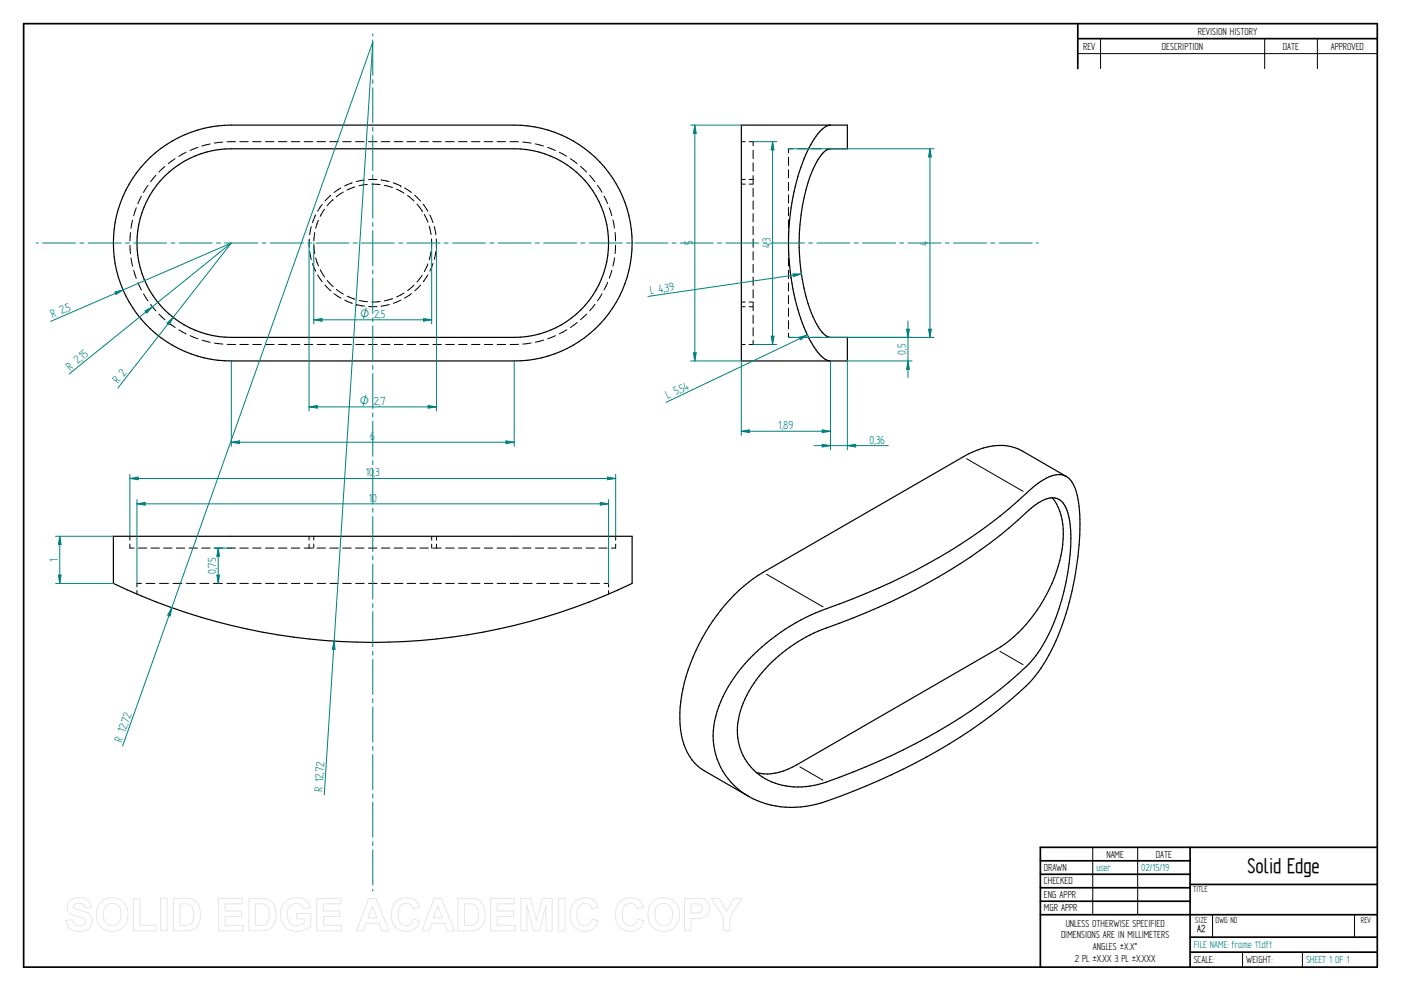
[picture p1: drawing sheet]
<svg xmlns="http://www.w3.org/2000/svg" width="594mm" height="420mm" viewBox="0 0 594 420" stroke-linecap="round" stroke-linejoin="round" font-family="sans-serif">
<g fill="none" stroke="#000" stroke-width=".72">
<path d="M10 10h574v400h-574zM457 10v19.1M457 16.4h127M504.6 359.2v50.8M584 359.2h-142.9v50.8M441.1 365h63.5M441.1 370.7h63.5M441.1 376.4h63.5M504.6 375h79.4M441.1 382.1h63.5M441.1 387.8h142.9M504.6 397.3h79.4"/>
<path d="M504.6 403.7h79.4"/>
</g>
<g fill="none" stroke="#000" stroke-width=".42">
<path d="M466.7 16.4v12.7M536.3 16.4v12.7M558.6 16.4v12.7M457 22.7h127M62.7 78.6l-1.9 3M66.1 74.3l-2.3 2.8M69.9 70.6l-2.6 2.4M74.2 67.3l-2.8 2.1M78.9 64.6l-3.1 1.7M83.9 62.5l-3.3 1.3M89.1 61l-3.5 .9M94.4 60.2l-3.5 .5"/>
<path d="M99.9 60.1h-3.6M101.7 60.1h3.6M107.1 60.1h3.6M112.6 60.1h3.6M118.1 60.1h3.6M123.5 60.1h3.6M129 60.1h3.6M134.4 60.1h3.6M139.9 60.1h3.6M144.5 79.7l-2.9 1.9M145.3 60.1h3.6M149.3 77.5l-3.2 1.4"/>
<path d="M150.5 79.2l-3.4 1.4M150.8 60.1h3.6M154.5 76.3l-3.4 .7M155.8 78.2l-3.5 .5M156.2 60.1h3.6M157.6 78.1l3.6 .2M159.8 76.1l-3.5 .1M161.6 76.3l3.4 .7M161.7 60.1h3.6M163 78.6l3.4 .9M166.7 77.5l3.3 1.3M167.2 60.1h3.6"/>
<path d="M170 78.8h.1M171.6 79.7l2.8 1.9M172.6 60.1h3.6M178 60.1h3.6M183.5 60.1h3.6M189 60.1h3.6M194.4 60.1h3.6M199.9 60.1h3.6M205.4 60.1h3.5M210.8 60.1h3.6M216.2 60.1h3.6M221.7 60.2l3.5 .5"/>
<path d="M227 61l3.5 .9M232.2 62.5l3.3 1.3M237.2 64.6l3.1 1.7M241.8 67.3l2.9 2M246.2 70.5l2.5 2.4M250 74.3l2.3 2.7M253.4 78.5l1.9 3M314.4 78.1h1.6M314.4 76.1h1.6M314.4 60.1h1.6M317.7 60.1h1.7v1.7M317.7 76.1h1.7"/>
<path d="M319.4 74.4v3.7h-1.7M319.4 63.7v3.5M319.4 69v3.6M319.4 79.8v3.6M334.3 66.6v3.5M334.3 72v3.5M334.3 77.3v3.5M336.3 63.1h-2v1.7M338.3 63.1h3.9M344.2 63.1h3.9M350.2 63.1h2M55.3 98.6l-.2 3.6"/>
<path d="M56.2 93.3l-.7 3.5M57.8 88.1l-1.1 3.4M59.9 83.2l-1.4 3.2M132 96.1l-.7 3.4M133.5 98.6l-.4 3.6M133.9 91.1l-1.4 3.3M135 93.4l-1.1 3.4M136.6 86.7l-1.9 2.9M137.6 88.7l-1.8 3M140.2 82.8l-2.4 2.5M141.1 84.7h.1M141.1 84.7l-2.4 2.5"/>
<path d="M145.5 81.4l-2.9 2M168.1 80.2l3.2 1.7M172.8 82.9l2.7 2.3M175.8 82.8l2.5 2.4M176.8 86.5l2.2 2.9M179 89.4h.1M179.5 86.6l1.9 2.9M179.9 91l1.5 3.2M182 95.9l.8 3.5M182.3 91.1l1.3 3.3M184.1 96.1l.7 3.4M256.2 83.1l1.5 3.3"/>
<path d="M258.4 88.1l1.1 3.3M259.9 93.3l.7 3.4M260.8 98.6l.2 3.5M319.4 85.2v3.5M319.4 90.6v3.5M319.4 95.9v3.6M334.3 82.6v3.5M334.3 87.9v3.5M334.3 93.3v3.5M334.3 98.6v3.5M55.1 104l.2 3.6M55.5 109.4l.7 3.5"/>
<path d="M56.7 114.6l1.1 3.4M58.5 119.8l1.5 3.2M131.1 101.3v3.5M131.3 106.6l.7 3.4M132.5 111.8l1.4 3.2M133.1 104l.4 3.5M133.9 109.3l1.1 3.4M134.7 116.6l1.9 2.9M135.8 114.4l1.9 3M138.8 118.9l2.4 2.6M179 116.7l-2.2 2.8M181.4 111.9l-1.4 3.2"/>
<path d="M181.4 116.5l-1.9 3M182.8 106.6l-.8 3.6M183 101.3v3.5M183.6 111.7l-1.3 3.2M184.8 106.6l-.7 3.4M185 101.3v3.5M257.7 119.7l-1.5 3.2M259.5 114.6l-1.1 3.4M260.6 109.3l-.7 3.5M261 104l-.2 3.5M319.4 101.3v3.6M319.4 106.7v3.5"/>
<path d="M319.4 112.1v3.5M319.4 117.4v3.6M334.3 103.9v3.5M334.3 109.3v3.5M334.3 114.6v3.5M334.3 119.9v3.5M60.9 124.6l1.9 3M63.9 129.1l2.2 2.7M67.4 133.1l2.6 2.5M71.4 136.8l2.9 2.1M75.9 139.8l3 1.8M137.8 120.9l2.5 2.5"/>
<path d="M141.6 124.5l3 1.9M142.6 122.7l3 2M146.2 127.3l3.2 1.3M147.2 125.6l3.3 1.3M151.2 129.2h.1M151.2 129.2l3.4 .6M152.3 127.4l3.5 .5M156.3 130h3.5M161.2 127.8l-3.6 .3M165.1 129.1l-3.5 .7M166.4 126.6l-3.4 1M170 127.3l-3.2 1.3"/>
<path d="M171.3 124.2l-3.1 1.7M174.5 124.5l-2.9 1.9M175.5 120.9l-2.7 2.3M178.3 120.9l-2.4 2.4M240.3 139.8l-3.1 1.7M244.8 136.7l-2.9 2.2M248.8 133.1l-2.6 2.5M252.3 129l-2.3 2.8M255.3 124.5l-1.9 3.1M314.4 128.1h1.6M314.4 130h1.6M317.7 128.1h1.7"/>
<path d="M317.7 130h1.7M319.4 122.8v3.6M319.4 128.2v3.5M319.4 133.6v3.5M319.4 138.9v3.6M334.3 125.3v3.5M334.3 130.6v3.5M334.3 135.9v3.5M80.6 142.3l3.3 1.3M85.7 144.2l3.4 .9M90.9 145.5l3.6 .4M96.3 146h3.6"/>
<path d="M101.7 146h3.6M107.2 146h3.6M112.6 146h3.6M118.1 146h3.6M123.6 146h3.6M129 146h3.6M134.5 146h3.5M139.9 146h3.6M145.4 146h3.6M150.8 146h3.6M156.3 146h3.6M161.7 146h3.6"/>
<path d="M167.2 146h3.6M172.6 146h3.6M178.1 146h3.6M183.6 146h3.5M189 146h3.6M194.5 146h3.6M199.9 146h3.6M205.4 146h3.6M210.8 146h3.6M219.9 146h-3.6M225.2 145.4l-3.5 .5M230.5 144.2l-3.5 .9"/>
<path d="M235.5 142.3l-3.3 1.3M314.4 146h1.6M319.4 144.3v1.7h-1.7M334.3 141.3v1.7h2M338.3 143h3.9M344.2 143h3.9M350.2 143h2M409.9 194.5l23.9 13.8M55.1 230.7v1.7h1.7M55.1 227.4v1.6M58.7 232.4h3.5M64 232.4h3.6"/>
<path d="M69.4 232.4h3.6M74.8 232.4h3.6M80.2 232.4h3.5M85.5 232.4h3.6M90.9 232.4h3.6M96.3 232.4h3.6M101.7 232.4h3.6M107.1 232.4h3.6M112.6 232.4h3.6M118.1 232.4h3.6M123.5 232.4h3.6M129 232.4h3.6"/>
<path d="M131.1 227.4v1.6M131.1 230.7v1.7M133 227.4v1.6M133 230.7v1.7M134.4 232.4h3.6M139.9 232.4h3.6M145.3 232.4h3.6M150.8 232.4h3.6M156.2 232.4h3.6M161.7 232.4h3.6M167.2 232.4h3.6M172.6 232.4h3.6"/>
<path d="M178 232.4h3.6M183 227.4v1.6M183 230.7v1.7M183.5 232.4h3.6M185.1 227.4v1.6M185.1 230.7v1.7M189 232.4h3.6M194.4 232.4h3.6M199.9 232.4h3.6M205.4 232.4h3.5M210.8 232.4h3.6M216.2 232.4h3.6"/>
<path d="M221.7 232.4h3.5M227 232.4h3.5M232.4 232.4h3.5M237.8 232.4h3.5M243.2 232.4h3.5M248.5 232.4h3.5M253.9 232.4h3.5M261.1 230.7v1.7h-1.8M261.1 227.4v1.6M58.1 250.4v1.5M60 247.4h-1.9v1.4M61.9 247.4h3.8"/>
<path d="M67.6 247.4h3.8M73.4 247.4h3.7M79.1 247.4h3.7M84.8 247.4h3.8M90.5 247.4h3.8M96.2 247.4h3.7M101.7 247.4h3.6M107.2 247.4h3.6M112.6 247.4h3.6M118.1 247.4h3.6M123.6 247.4h3.6M129 247.4h3.6"/>
<path d="M134.5 247.4h3.5M139.9 247.4h3.6M145.4 247.4h3.6M150.8 247.4h3.6M156.3 247.4h3.6M161.7 247.4h3.6M167.2 247.4h3.6M172.6 247.4h3.6M178.1 247.4h3.6M183.6 247.4h3.5M189 247.4h3.6M194.5 247.4h3.6"/>
<path d="M199.9 247.4h3.6M205.4 247.4h3.6M210.8 247.4h3.6M216.3 247.4h3.6M221.9 247.4h3.7M227.6 247.4h3.7M233.3 247.4h3.8M239 247.4h3.8M244.7 247.4h3.8M250.4 247.4h3.8M256.2 247.4h1.9v1.5M258.1 250.4v1.5"/>
<path d="M325 243.5l24 13.8M424 276.1l9.8 5.7M339.2 325.1l9.8 5.7M463.4 359.2v28.6M482.4 359.2v28.6M514.2 387.9v9.4M574.4 387.9v9.4M526.9 403.7v6.3M552.3 403.7v6.3"/>
</g>
<path d="M314.4 53h44.9v10.1h-7.1a7.7 7.7 0 0 0-5.3 4.6 72.4 72.4 0 0 0-8 35.3 80.6 80.6 0 0 0 6.9 33.4 11.7 11.7 0 0 0 5.9 6.6h7.6v10h-44.9zM352.2 53a10.8 10.8 0 0 0-6.9 5.9 85.2 85.2 0 0 0-11 44.1 87.3 87.3 0 0 0 11 44.2 10.5 10.5 0 0 0 6.9 5.8M63.7 66.7a50.3 50.3 0 0 1 34.4-13.7h120a50 50 0 0 1 49.9 50 50 50 0 0 1-49.9 50h-120a50 50 0 0 1-46.5-31.5 50 50 0 0 1 12.1-54.8zM69.8 74.8a40.3 40.3 0 0 1 28.3-11.7h120a40 40 0 0 1 40 40 40 40 0 0 1-40 39.9h-120a40 40 0 0 1-37-24.6 40 40 0 0 1 8.7-43.6zM446.2 211a25.4 25.4 0 0 1 4.4 19.8 63.1 63.1 0 0 1-28 44.5l-84.8 49a22.5 22.5 0 0 1-17.1 3.2M446.2 211.1a16.7 16.7 0 0 0-10 5.2 230.1 230.1 0 0 1-74.6 45.7l-13 4.9a61.3 61.3 0 0 0-33.4 31.1 25.4 25.4 0 0 0 2.4 26.2l3.1 3.3M446.2 211.1a7.1 7.1 0 0 1 6.6 6.3 51.5 51.5 0 0 1 .5 21.5 84.1 84.1 0 0 1-14 39.1l-1 1.2a174.6 174.6 0 0 1-45.3 33.5 270 270 0 0 1-46.1 19.9 29.4 29.4 0 0 1-26.2-5.1M452.2 202l-18.8-10.8a22.4 22.4 0 0 0-20.7 .3l-4.2 2.2-84.9 49a77.7 77.7 0 0 0-31.8 41.3 51.6 51.6 0 0 0-1.8 31.5 19.8 19.8 0 0 0 8.6 11.3l18.7 10.8M48.1 227.4h219.9v20a254.2 254.2 0 0 1-219.9 0zM319.4 277.7a89.2 89.2 0 0 1 36.7-21.7 239.4 239.4 0 0 0 75.5-43.6 53.2 53.2 0 0 1 12.1-9.7 8.1 8.1 0 0 1 9.7 .2 19.8 19.8 0 0 1 4.2 11.9 124.5 124.5 0 0 1-12.8 62.9 58.2 58.2 0 0 1-16.9 19.6 247.5 247.5 0 0 1-81.9 43.7 36.5 36.5 0 0 1-36-9.3 30.3 30.3 0 0 1-5.2-32.3 61.2 61.2 0 0 1 14.6-21.7z" fill="none" stroke="#000" stroke-width=".51"/>
<path d="M98.1 103l-76.6 33.3M48.8 123.8l3.4-.9-3 1.9z" fill="none" stroke="#008080" stroke-width=".42"/>
<path d="M48.8 123.8l3.4-.9-3 1.9z" fill="#008080"/>
<path d="M98.1 103l-68.8 55.6M61.5 131.8l3.1-1.7-2.3 2.6z" fill="none" stroke="#008080" stroke-width=".42"/>
<path d="M61.5 131.8l3.1-1.7-2.3 2.6z" fill="#008080"/>
<path d="M98.1 103l-48.1 61.5M70.8 136.9l2.6-2.3-1.7 3.1z" fill="none" stroke="#008080" stroke-width=".42"/>
<path d="M70.8 136.9l2.6-2.3-1.7 3.1z" fill="#008080"/>
<path d="M98.1 153v36.2M218.1 153v36.2M98.1 187.5l3.5-.6v1.2z" fill="none" stroke="#008080" stroke-width=".42"/>
<path d="M98.1 187.5l3.5-.6v1.2z" fill="#008080"/>
<path d="M214.5 186.9l3.6 .6-3.6 .6z" fill="none" stroke="#008080" stroke-width=".42"/>
<path d="M214.5 186.9l3.6 .6-3.6 .6z" fill="#008080"/>
<g fill="none" stroke="#008080" stroke-width=".42">
<path d="M158.1 14.4v.8M158.1 17v14.9M158.1 33.7v1.7M158.1 37.2v14.9M158.1 53.9v1.7M158.1 57.4v14.9M158.1 74.1v1.7M158.1 77.6v14.9M158.1 94.3v1.7M158.1 97.8v14.9M15.4 103h.8M18 103h14.1"/>
<path d="M33.9 103h1.7M37.4 103h14M53.2 103h1.7M56.7 103h14M72.5 103h1.7M76 103h14M91.8 103h1.7M95.3 103h14M111.1 103h1.7M114.6 103h14M130.4 103h1.8M133.9 103h14"/>
<path d="M149.8 103h1.7M153.2 103h14.1M158.1 114.5v1.7M158.1 118v14.9M169.1 103h1.7M172.5 103h14.1M188.4 103h1.7M191.9 103h14M207.7 103h1.7M211.2 103h14M227 103h1.7M230.5 103h14"/>
<path d="M246.3 103h1.7M249.8 103h14.1M265.6 103h1.7M269.1 103h14.1M284.9 103h1.8M288.5 103h14M304.2 103h1.8M307.8 103h14M323.6 103h1.7M327.1 103h14M342.9 103h1.7M346.4 103h14"/>
<path d="M362.2 103h1.7M365.7 103h14M381.5 103h1.7M385 103h14M400.8 103h1.7M404.3 103h14.1M420.2 103h1.6M423.7 103h14M439.5 103h.8M158.1 134.7v1.7M158.1 138.2v14.9M158.1 154.9v1.7"/>
<path d="M158.1 158.4v14.9M158.1 175.1v1.7M158.1 178.6v14.9M98.1 187.5h120M158.1 195.3v1.7M158.1 198.8v14.9M55.1 201.1v26.3M55.1 202.9l3.5-.6v1.1zM158.1 215.5v1.7M158.1 218.9v14.9M261.1 201.1v26.3M158.1 235.7v1.7"/>
<path d="M158.1 239.1v14.9M158.1 255.9v1.7M158.1 259.3v14.9M158.1 276.1v1.6M158.1 279.5v14.9M158.1 296.2v1.7M158.1 299.7v14.9M158.1 316.4v1.7M158.1 319.9v14.9M158.1 336.6v1.7M158.1 340.1v14.9M158.1 356.8v1.7"/>
<path d="M158.1 360.3v14.9M158.1 377v.8"/>
</g>
<path d="M55.1 202.9l3.5-.6v1.1z" fill="#008080"/>
<path d="M257.5 202.3l3.6 .6-3.6 .5z" fill="none" stroke="#008080" stroke-width=".42"/>
<path d="M257.5 202.3l3.6 .6-3.6 .5z" fill="#008080"/>
<path d="M55.1 202.9h206M58.1 211.8v35.6M58.1 213.6l3.4-.6v1.2zM258.1 211.8v35.6" fill="none" stroke="#008080" stroke-width=".42"/>
<path d="M58.1 213.6l3.4-.6v1.2z" fill="#008080"/>
<path d="M254.5 213l3.6 .6-3.6 .6z" fill="none" stroke="#008080" stroke-width=".42"/>
<path d="M254.5 213l3.6 .6-3.6 .6z" fill="#008080"/>
<path d="M58.1 213.6h200M23.6 227.4h24.5M25.4 227.4l.5 3.4h-1.1zM23.6 247.4h24.5" fill="none" stroke="#008080" stroke-width=".42"/>
<path d="M25.4 227.4l.5 3.4h-1.1z" fill="#008080"/>
<path d="M24.8 243.8h1.1l-.5 3.6z" fill="none" stroke="#008080" stroke-width=".42"/>
<path d="M24.8 243.8h1.1l-.5 3.6z" fill="#008080"/>
<path d="M25.4 227.4v20M90.8 232.4h7.3M91.9 243.8h1.2l-.6 3.6z" fill="none" stroke="#008080" stroke-width=".42"/>
<path d="M91.9 243.8h1.2l-.6 3.6z" fill="#008080"/>
<path d="M92.5 232.4l.6 3.4h-1.2z" fill="none" stroke="#008080" stroke-width=".42"/>
<path d="M92.5 232.4l.6 3.4h-1.2z" fill="#008080"/>
<path d="M158.1 17.9l-20.6 319.2M92.5 232.4v15M141.7 271.8l.4 3.5h-1.2z" fill="none" stroke="#008080" stroke-width=".42"/>
<path d="M141.7 271.8l.4 3.5h-1.2z" fill="#008080"/>
<path d="M158.1 17.9l-106.1 298.4M72.8 257.6l-.6 3.6-1.1-.4z" fill="none" stroke="#008080" stroke-width=".42"/>
<path d="M72.8 257.6l-.6 3.6-1.1-.4z" fill="#008080"/>
<path d="M314.4 153v31.6M352.2 153v31.6M314.4 182.8l3.4-.6v1.2z" fill="none" stroke="#008080" stroke-width=".42"/>
<path d="M314.4 182.8l3.4-.6v1.2z" fill="#008080"/>
<path d="M348.7 182.2l3.5 .6-3.5 .6z" fill="none" stroke="#008080" stroke-width=".42"/>
<path d="M348.7 182.2l3.5 .6-3.5 .6z" fill="#008080"/>
<path d="M352.2 153v37.7M359.3 153v37.7M314.4 182.8h37.8M359.3 188.9l3.5-.5v1.1z" fill="none" stroke="#008080" stroke-width=".42"/>
<path d="M359.3 188.9l3.5-.5v1.1z" fill="#008080"/>
<path d="M348.7 188.4l3.5 .5-3.5 .6z" fill="none" stroke="#008080" stroke-width=".42"/>
<path d="M348.7 188.4l3.5 .5-3.5 .6z" fill="#008080"/>
<path d="M359.3 153h27.5M359.3 143h27.5M385 153l.6 3.5h-1.2zM345.2 188.9h31.5" fill="none" stroke="#008080" stroke-width=".42"/>
<path d="M385 153l.6 3.5h-1.2z" fill="#008080"/>
<path d="M384.4 139.6h1.2l-.6 3.4z" fill="none" stroke="#008080" stroke-width=".42"/>
<path d="M384.4 139.6h1.2l-.6 3.4z" fill="#008080"/>
<path d="M292.9 53h21.5M385 136.1v24M292.9 153h21.5M294 149.6h1.2l-.6 3.4z" fill="none" stroke="#008080" stroke-width=".42"/>
<path d="M294 149.6h1.2l-.6 3.4z" fill="#008080"/>
<path d="M294.6 53l.6 3.6h-1.2z" fill="none" stroke="#008080" stroke-width=".42"/>
<path d="M294.6 53l.6 3.6h-1.2z" fill="#008080"/>
<path d="M294.6 53v100M319.4 60.1h9.9M319.4 146h9.9M327 142.5h1.2l-.6 3.5z" fill="none" stroke="#008080" stroke-width=".42"/>
<path d="M327 142.5h1.2l-.6 3.5z" fill="#008080"/>
<path d="M327.6 60.1l.6 3.4h-1.2z" fill="none" stroke="#008080" stroke-width=".42"/>
<path d="M327.6 60.1l.6 3.4h-1.2z" fill="#008080"/>
<path d="M327.6 60.1v85.9M336.3 116.1l3.5 .1-3.3 1.1zM339.8 116.2l-65.1 9.5" fill="none" stroke="#008080" stroke-width=".42"/>
<path d="M336.3 116.1l3.5 .1-3.3 1.1z" fill="#008080"/>
<path d="M339 143l3.4-1-2.9 2.1zM342.4 142l-59.9 28.6" fill="none" stroke="#008080" stroke-width=".42"/>
<path d="M339 143l3.4-1-2.9 2.1z" fill="#008080"/>
<path d="M334.3 63.1h61.8M394.3 63.1l.6 3.4h-1.2zM334.3 143h61.8" fill="none" stroke="#008080" stroke-width=".42"/>
<path d="M394.3 63.1l.6 3.4h-1.2z" fill="#008080"/>
<path d="M393.7 139.6h1.2l-.6 3.4z" fill="none" stroke="#008080" stroke-width=".42"/>
<path d="M393.7 139.6h1.2l-.6 3.4z" fill="#008080"/>
<path d="M394.3 63.1v79.9M131.1 103v71.2M185.1 103v71.2M131.1 172.5l3.5-.6v1.2z" fill="none" stroke="#008080" stroke-width=".42"/>
<path d="M131.1 172.5l3.5-.6v1.2z" fill="#008080"/>
<path d="M181.6 171.9l3.5 .6-3.5 .6z" fill="none" stroke="#008080" stroke-width=".42"/>
<path d="M181.6 171.9l3.5 .6-3.5 .6z" fill="#008080"/>
<path d="M133 103v34.4M183 103v34.4M133 135.6l3.6-.6v1.2zM131.1 172.5h54" fill="none" stroke="#008080" stroke-width=".42"/>
<path d="M133 135.6l3.6-.6v1.2z" fill="#008080"/>
<path d="M179.6 135l3.4 .6-3.4 .6z" fill="none" stroke="#008080" stroke-width=".42"/>
<path d="M179.6 135l3.4 .6-3.4 .6z" fill="#008080"/>
<path d="M133 135.6h50" fill="none" stroke="#008080" stroke-width=".42"/>
<g fill="none" stroke="#e6e6e6" stroke-width=".42">
<path d="M29.6 381.8a6.5 6.5 0 0 1 8.5 .8l.6 2.2-2.8 .1a2.7 2.7 0 0 0-2.1-2 2.7 2.7 0 0 0-2.7 1.1 1.87 1.87 0 0 0 2.2 1.8l1.4 .4a4.4 4.4 0 0 1 4 6.2 6.4 6.4 0 0 1-9.1 1.3l-1.2-1.8-.5-1.7 2.7-.3a2.94 2.94 0 0 0 2.6 2.6 2.94 2.94 0 0 0 3.1-1.9 2.67 2.67 0 0 0-2.9-1.8 4.9 4.9 0 0 1-5-4.3l.4-1.6zM42.8 382.4a6.9 6.9 0 0 1 8.3-.8 6.9 6.9 0 0 1 3 7.7 6.7 6.7 0 0 1-8 5.5 6.7 6.7 0 0 1-5.1-8.3 6.1 6.1 0 0 1 1.8-4.1zM44.8 384.2a3.9 3.9 0 0 1 4.6-.8 3.9 3.9 0 0 1 2 4.3 3.8 3.8 0 0 1-1.9 4.3 3.8 3.8 0 0 1-4.6-.7 6.6 6.6 0 0 1-.1-7.1zM56.5 381h2.8v11.3h6.9v2.3h-9.7zM68.1 380.9h2.8v13.7h-2.8zM73.5 380.9h5a5.9 5.9 0 0 1 6.5 7 5.9 5.9 0 0 1-6.3 6.7h-5.2zM76.3 383.2h1.8a3.4 3.4 0 0 1 4 3.9v1.2a3.2 3.2 0 0 1-3.8 4h-2zM92.7 380.9h10.2v2.3h-7.4v3h6.9v2.4h-6.9v3.7h7.7v2.3h-10.5zM105.5 380.9h5.1a5.9 5.9 0 0 1 6.4 7 5.9 5.9 0 0 1-6.3 6.7h-5.2zM108.3 383.2h1.9a3.4 3.4 0 0 1 4 3.9v1.2a3.2 3.2 0 0 1-3.8 4h-2.1zM120.9 382.4a7.3 7.3 0 0 1 9.7 .1l1 2.2-2.7 .5a3.7 3.7 0 0 0-4.6-2 3.7 3.7 0 0 0-2.5 4.4 4.2 4.2 0 0 0 2.2 4.5 4.2 4.2 0 0 0 5-.8v-1.7h-3.2v-2.3h6v5.4a8.1 8.1 0 0 1-11.8-.8 8.3 8.3 0 0 1 .9-9.5zM134.4 380.9h10.2v2.3h-7.4v3h6.9v2.4h-6.9v3.7h7.6v2.3h-10.4z"/>
<path d="M156.4 380.9h3l5.5 13.7h-3l-1.2-3.1h-5.5l-1.1 3.1h-3zM157.9 384.1l1.9 5.1h-3.7zM167.7 382.5a6 6 0 0 1 10.2 2.1l-2.8 .7a3.2 3.2 0 0 0-3.9-2.2 3.2 3.2 0 0 0-2.4 3.8 4.6 4.6 0 0 0 2.5 5.5 3.2 3.2 0 0 0 4-2.8l2.6 .8a6.1 6.1 0 0 1-7.2 4.3 6.1 6.1 0 0 1-4.8-6.8 7.7 7.7 0 0 1 1.8-5.4zM184.1 380.9h3.1l5.5 13.7h-3l-1.2-3.1h-5.5l-1.1 3.1h-3zM185.7 384.1l1.9 5.1h-3.8zM194.2 380.9h5a5.9 5.9 0 0 1 6.5 7 5.9 5.9 0 0 1-6.3 6.7h-5.2zM197 383.2h1.8a3.4 3.4 0 0 1 4 3.9v1.2a3.2 3.2 0 0 1-3.8 4h-2zM208.1 380.9h10.2v2.3h-7.4v3h6.9v2.4h-6.9v3.7h7.6v2.3h-10.4zM220.8 380.9h4.2l2.5 9.3 2.4-9.3h4.2v13.7h-2.5l-.1-10.8-2.7 10.8h-2.7l-2.7-10.8v10.8h-2.6zM236.8 380.9h2.8v13.7h-2.8zM243.5 382.5a6 6 0 0 1 10.2 2.1l-2.8 .7a3.2 3.2 0 0 0-3.8-2.2 3.2 3.2 0 0 0-2.4 3.8 4.6 4.6 0 0 0 2.4 5.5 3.2 3.2 0 0 0 4-2.8l2.6 .8a6.1 6.1 0 0 1-7.2 4.3 6.1 6.1 0 0 1-4.7-6.8 7.7 7.7 0 0 1 1.7-5.4zM262.7 382.5a6 6 0 0 1 10.2 2.1l-2.7 .7a3.2 3.2 0 0 0-3.9-2.2 3.2 3.2 0 0 0-2.4 3.8 4.6 4.6 0 0 0 2.4 5.5 3.2 3.2 0 0 0 4-2.8l2.7 .8a6.1 6.1 0 0 1-7.2 4.3 6.1 6.1 0 0 1-4.8-6.8 7.7 7.7 0 0 1 1.7-5.4z"/>
<path d="M276.7 382.4a6.9 6.9 0 0 1 8.3-.8 6.9 6.9 0 0 1 3 7.7 6.7 6.7 0 0 1-8.1 5.5 6.7 6.7 0 0 1-5.1-8.3 6.1 6.1 0 0 1 1.9-4.1zM278.7 384.2a3.9 3.9 0 0 1 4.6-.8 3.9 3.9 0 0 1 1.9 4.3 3.8 3.8 0 0 1-1.8 4.3 3.8 3.8 0 0 1-4.7-.7 6.6 6.6 0 0 1 0-7.1zM290.3 380.9h5.2a4.4 4.4 0 0 1 5.4 4.3 4.4 4.4 0 0 1-5.4 4.2h-2.4v5.2h-2.8zM293.1 383.2h1.8a2.1 2.1 0 0 1 2.6 .6 2.1 2.1 0 0 1 0 2.6 3.4 3.4 0 0 1-2.9 .7h-1.5zM301.6 380.9h3.3l3.2 5.4 3.2-5.4h3.2l-5 7.9v5.8h-2.8v-5.8z"/>
</g>
<text font-size="10.1" x="529" y="370.2">Solid Edge</text>
<g font-size="5.6" fill="#008080">
<text x="293.7" y="104.1" transform="rotate(-90 293.7 104.1)">5</text>
<text x="326.7" y="105.3" transform="rotate(-90 326.7 105.3)">4,3</text>
<text x="393.5" y="104.1" transform="rotate(-90 393.5 104.1)">4</text>
<text x="275.8" y="124.6" transform="rotate(-8 275.8 124.6)">L 4,</text>
<text x="282.1" y="123.7" transform="rotate(-8 282.1 123.7)">39</text>
<text x="22.2" y="135" transform="rotate(-23 22.2 135)">R 2,</text>
<text x="28.6" y="132.2" transform="rotate(-23 28.6 132.2)">5</text>
<text x="35.1" y="152.8" transform="rotate(-39 35.1 152.8)">15</text>
<text x="384.1" y="150.4" transform="rotate(-90 384.1 150.4)">0,5</text>
<text x="29.7" y="157.1" transform="rotate(-39 29.7 157.1)">R 2,</text>
<text x="50.1" y="163" transform="rotate(-52 50.1 163)">R 2</text>
<text x="288.9" y="166.5" transform="rotate(-25 288.9 166.5)">54</text>
<text x="158.6" y="171.6">2,7</text>
<text x="283.2" y="169.2" transform="rotate(-25 283.2 169.2)">L 5,</text>
<text x="330" y="181.9">1,89</text>
<text x="157" y="186.6">6</text>
<text x="368.8" y="188.1">0,36</text>
<text x="155.1" y="202">10,3</text>
<text x="156.3" y="212.7">10</text>
<text x="24.5" y="238.1" transform="rotate(-90 24.5 238.1)">1</text>
<text x="91.6" y="243.3" transform="rotate(-90 91.6 243.3)">0,75</text>
<text x="54.4" y="307" transform="rotate(-70 54.4 307)">72</text>
<text x="51.6" y="314.9" transform="rotate(-70 51.6 314.9)">R 12,</text>
<text x="137.2" y="327.4" transform="rotate(-86 137.2 327.4)">72</text>
<text x="136.7" y="335.8" transform="rotate(-86 136.7 335.8)">R 12,</text>
</g>
<g font-size="5.4" fill="#008080">
<text x="152.7" y="134.7">O 2,5</text>
<text x="152.6" y="171.6">O</text>
</g>
<g font-size="4.9">
<text x="507.9" y="14.7">REVISION HISTORY</text>
<text x="459.3" y="21">REV</text>
<text x="492.7" y="21">DESCRIPTION</text>
<text x="544" y="21">DATE</text>
<text x="564.3" y="21">APPROVED</text>
<text x="469.1" y="363.6">NAME</text>
<text x="490.1" y="363.6">DATE</text>
<text x="442.7" y="369.3">DRAWN</text>
<text x="442.7" y="375">CHECKED</text>
<text x="442.7" y="380.7">ENG APPR</text>
<text x="442.7" y="386.4">MGR APPR</text>
<text x="451.9" y="392.9">UNLESS OTHERWISE SPECIFIED</text>
<text x="449.9" y="397.9">DIMENSIONS ARE IN MILLIMETERS</text>
<text x="455.7" y="407.8">2 PL ±X.XX 3 PL ±X.XXX</text>
<text x="463.5" y="402.9">ANGLES ±X.X°</text>
<text x="506.2" y="408.3">SCALE:</text>
<text x="528.4" y="408.3">WEIGHT:</text>
</g>
<g font-size="4.9" fill="#008080">
<text x="464.9" y="369.3">user</text>
<text x="483.9" y="369.3">02/15/19</text>
<text x="506.2" y="402">FILE NAME: frame 11.dft</text>
<text x="553.8" y="408.4">SHEET 1 OF 1</text>
</g>
<text font-size="4.8" x="507.7" y="395.3">A2</text>
<g font-size="4.1">
<text x="505.9" y="378.3">TITLE</text>
<text x="506.9" y="391.1">SIZE</text>
<text x="515.4" y="391.1">DWG NO</text>
<text x="577" y="391.1">REV</text>
</g>
</svg>
